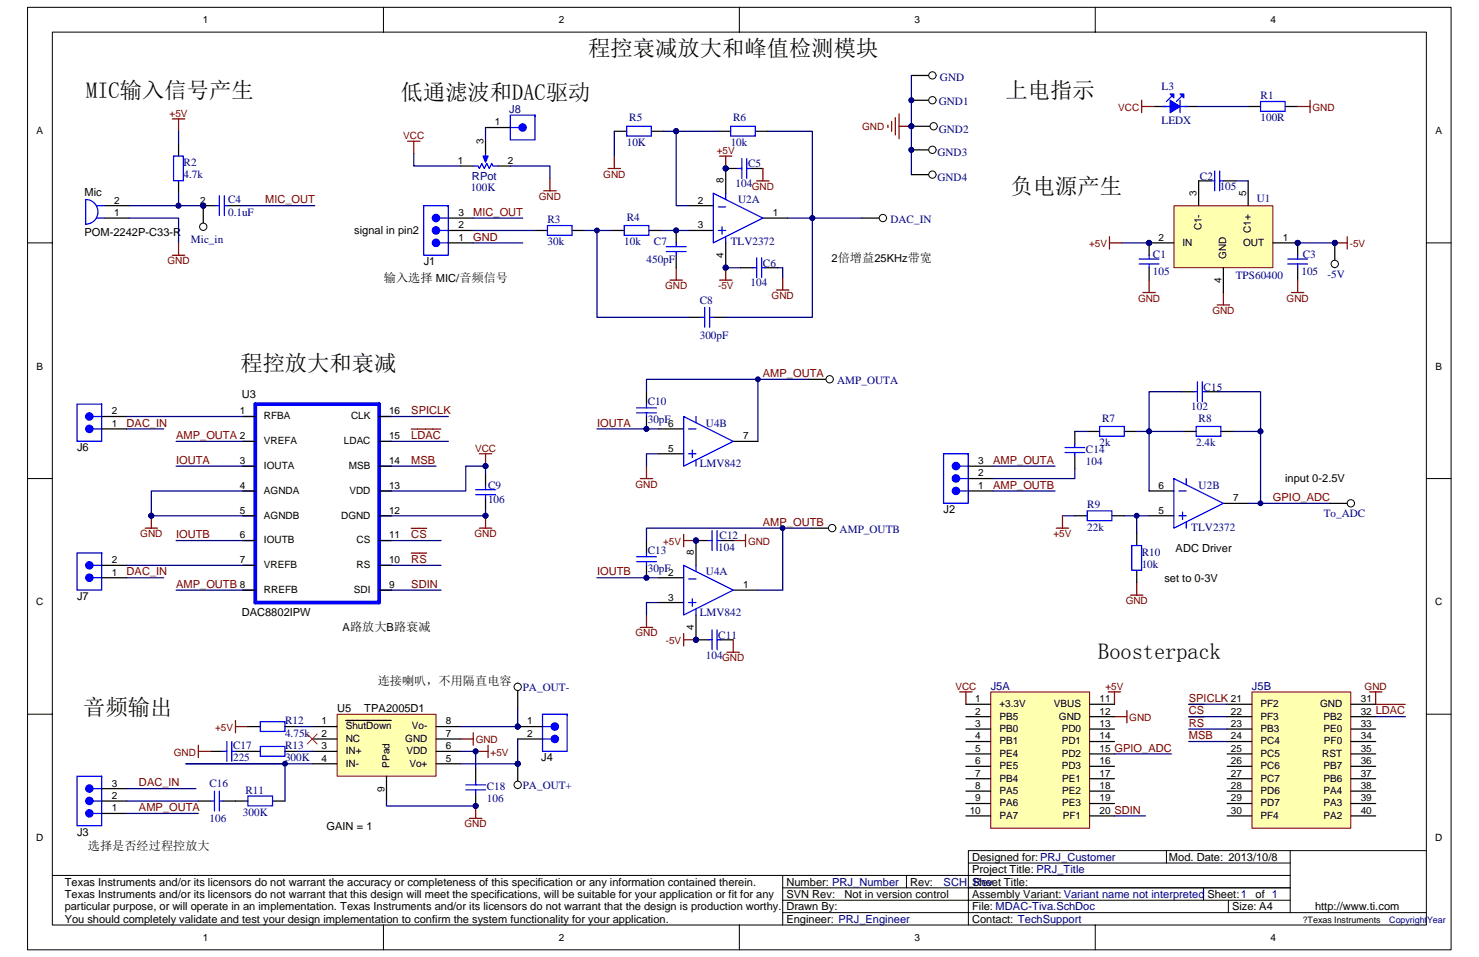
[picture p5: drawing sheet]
<svg xmlns="http://www.w3.org/2000/svg" width="432mm" height="279mm" viewBox="0 0 432 279" stroke-linecap="round" stroke-linejoin="round" font-family="sans-serif">
<path d="M8 2.1h415.7v275.2h-415.7z" fill="none" stroke="#000" stroke-width=".29"/>
<path d="M15.3 9.4h401.1v260.7h-401.1z" fill="#fff"/>
<g fill="none" stroke="#000" stroke-width=".29">
<path d="M15.3 9.4h401.1v260.7h-401.1zM112 2.1v7.3M215.9 2.1v7.3M319.8 2.1v7.3M8 70.9h7.3M416.5 70.9h7.2M8 139.7h7.3M416.5 139.7h7.2M8 208.5h7.3M416.5 208.5h7.2M15.3 255.6h361.4M228.5 259.2h148.2"/>
<path d="M228.5 255.6v14.5M264.6 255.6v3.6M282.7 252h94M340.6 248.3v3.7M351.4 259.2v3.6M376.7 248.3v18.1M416.5 248.3h-133.8v21.8M112 270.1v7.2M215.9 270.1v7.2M228.5 266.4h188M228.5 262.8h148.2M319.8 270.1v7.2"/>
<path d="M358.6 262.8v3.6"/>
</g>
<path d="M336.9 31.1h3.7M346 31.1h3.6M364.4 31.1h3.6M375.2 31.1h3.7M349.9 52.8h3.7M357.2 52.8h3.6M335.5 70.9v3.6M335.5 78.2v3.6M378.9 70.9v3.6M378.9 78.2v3.6" fill="none" stroke="#000" stroke-width=".36"/>
<g fill="none" stroke="#00f" stroke-width=".36">
<path d="M339.5 31.1h7.2M342 28.2l-1.4 1.4M344.5 29.3v3.6M344.9 28.2l-1.4 1.4M368 29.6h7.2v2.9h-7.2zM353.6 52.8h1M354.6 49.9v5.8M356.1 52.8h1.1M356.1 49.9v5.8M332.6 75.6h5.8M332.6 77.1h5.8M335.5 74.5v1.1"/>
<path d="M335.5 77.1v1.1M376 77.1h5.8M376 75.6h5.8M378.9 74.5v1.1M378.9 77.1v1.1"/>
</g>
<g fill="#00f" stroke="#00f" stroke-width=".36">
<path d="M341.6 29.3l2.9 1.8-2.9 1.8z"/>
<path d="M344.5 27.5h1.1v1.1z"/>
<path d="M341.6 27.5h1.1v1.1z"/>
</g>
<path d="M333.3 29.3v3.6M333.3 31.1h3.6M378.9 31.1h3.6M382.5 29.3v3.6M333.7 85.4h3.6M335.5 81.8v3.6M355.4 89h3.6M357.2 85.4v3.6M377.1 85.4h3.6M378.9 81.8v3.6" fill="none" stroke="#800000" stroke-width=".36"/>
<g fill="#000080" stroke="#000080" stroke-width=".29">
<circle cx="335.5" cy="70.9" r=".7"/>
<circle cx="378.8" cy="70.9" r=".7"/>
</g>
<path d="M327.5 70.9h8" fill="none" stroke="#000080" stroke-width=".36"/>
<path d="M342.8 60.1h28.8v18h-28.8z" fill="#ffffb0"/>
<path d="M342.7 60.1h28.9v18h-28.9z" fill="none" stroke="#800000" stroke-width=".29"/>
<path d="M349.9 52.8v7.2M364.4 52.8v7.2M335.5 70.9h7.2M357.2 78.2v7.2M371.6 70.9h7.3" fill="none" stroke="#000" stroke-width=".36"/>
<g fill="#000080" stroke="#000080" stroke-width=".29">
<circle cx="378.8" cy="70.9" r=".7"/>
<circle cx="335.5" cy="70.9" r=".7"/>
<circle cx="389.7" cy="70.9" r=".71"/>
</g>
<path d="M360.8 52.8h3.6M378.9 70.9h10.8" fill="none" stroke="#000080" stroke-width=".36"/>
<path d="M293.6 51h35.4v9h-35.4z" fill="#fff"/>
<path d="M293.6 51h35.4v9h-35.4z" fill="none" stroke="#fff" stroke-width=".29"/>
<path d="M290 23.2h33.2v7.9h-33.2z" fill="#fff"/>
<path d="M290 23.1h33.2v8h-33.2z" fill="none" stroke="#fff" stroke-width=".29"/>
<path d="M159.9 10.8h108.3v9.4h-108.3z" fill="#fff"/>
<path d="M159.9 10.8h108.3v9.4h-108.3z" fill="none" stroke="#fff" stroke-width=".29"/>
<path d="M389.7 70.9v7.3" fill="none" stroke="#000" stroke-width=".36"/>
<circle cx="389.7" cy="77.1" r="1.07" fill="#fff" stroke="#000" stroke-width=".29"/>
<g fill="#000080" stroke="#000080" stroke-width=".29">
<circle cx="389.7" cy="70.9" r=".71"/>
<circle cx="141.7" cy="150.6" r=".71"/>
<circle cx="141.7" cy="136.1" r=".71"/>
<circle cx="52.1" cy="60" r=".7"/>
<circle cx="59.3" cy="60" r=".71"/>
<circle cx="237.2" cy="63.7" r=".71"/>
</g>
<g fill="none" stroke="#800000" stroke-width=".36">
<path d="M50.3 34.7h3.6M52.1 34.7v3.6M50.3 74.5h3.6M52.1 70.9v3.6M197.4 78.2v3.6M323.9 69.1v3.6M323.9 70.9h3.6M389.7 70.9h3.6M393.3 69.1v3.6M195.6 81.8h3.6M140 132.5h3.6M141.8 132.5v3.6"/>
<path d="M120.1 154.2h4.5M140 154.2h3.6M141.8 150.6v3.6"/>
</g>
<path d="M52.1 38.3v3.7M224.2 38.3h13v25.4M349.6 31.1h14.8M52.1 56.4v3.6h-14.4M37.7 63.7h14.4v7.2M52.1 60h7.3M170.7 67.3h7.9M114.3 121.6h16.6M141.8 138.3v-2.2h-5.8v7.2h-21.7M114.3 157.8h14.5M141.8 149.1v1.5h-27.5M114.3 172.3h14.5" fill="none" stroke="#000080" stroke-width=".36"/>
<g fill="none" stroke="#00f" stroke-width=".36">
<path d="M25 58.3a3.6 3.6 0 0 1 3.6 3.5 3.6 3.6 0 0 1-3.6 3.6zM50.7 45.6h2.8v7.2h-2.8zM64.1 57.2v5.7M65.5 57.1v5.8M28.3 60h2.1M28.3 63.7h2.1M63 60h1.1M65.5 60h1.1M159.8 65.8h7.2v2.9h-7.2zM182.2 65.8h7.2v2.9h-7.2zM70.9 128.9h3.6M70.9 121.6h3.6"/>
<path d="M70.9 136.1h3.6M110.7 128.9h3.6M110.7 121.6h3.6M110.7 136.1h3.6M70.9 150.6h3.6M70.9 143.3h3.6M70.9 157.8h3.6M110.7 150.6h3.6M110.7 143.3h3.6M110.7 157.8h3.6M138.9 143h5.8M138.9 144.4h5.8"/>
<path d="M141.8 141.9v1.1M141.8 144.4v1.1M70.9 172.3h3.6M70.9 165.1h3.6M110.7 172.3h3.6M110.7 165.1h3.6"/>
</g>
<path d="M74.5 118h36.2v57.9h-36.2z" fill="none" stroke="#00f" stroke-width="1.1"/>
<g fill="none" stroke="#000" stroke-width=".36">
<path d="M52.1 42v3.6M52.1 52.8v3.6M30.4 63.7h7.3M30.4 60h7.3M59.4 60h3.6M66.6 60h3.6M156.2 67.3h3.6M167.1 67.3h3.6M178.6 67.3h3.6M189.5 67.3h3.6M70.9 121.6h3.6M70.9 128.9h3.6"/>
<path d="M70.9 136.1h3.6M110.7 121.6h3.6M110.7 128.9h3.6M110.7 136.1h3.6M141.8 138.3v3.6M70.9 143.3h3.6M70.9 150.6h3.6M70.9 157.8h3.6M110.7 143.3h3.6M110.7 150.6h3.6M110.7 157.8h3.6M141.8 145.5v3.6"/>
<path d="M70.9 165.1h3.6M70.9 172.3h3.6M110.7 165.1h3.6M110.7 172.3h3.6"/>
</g>
<path d="M123.7 60v14.5h7.2v-14.5z" fill-rule="evenodd" fill="#fff" stroke="#00f" stroke-width=".36"/>
<path d="M128.4 67.3h2.5M128.4 70.9h2.5M128.4 63.7h2.5M65.1 219.4h1.1M66.2 216.5v5.8M67.7 219.4h1M67.7 216.5v5.8M61.5 233.9h1.1M62.6 231v5.8M64.1 233.9h1M64.1 231v5.8" fill="none" stroke="#00f" stroke-width=".36"/>
<g fill="#00f" stroke="#00f" stroke-width=".36">
<circle cx="127.3" cy="67.3" r="1.07"/>
<circle cx="127.3" cy="70.9" r="1.07"/>
<circle cx="127.3" cy="63.7" r="1.07"/>
</g>
<path d="M130.9 70.9h7.3M130.9 67.3h7.3M130.9 63.7h7.3M61.5 219.4h3.6M68.7 219.4h3.7M57.9 233.9h3.6M65.1 233.9h3.6" fill="none" stroke="#000" stroke-width=".36"/>
<path d="M138.2 67.3h18M138.2 70.9h14.4M114.3 128.9h16.6M114.3 136.1h13M51.4 157.8h19.5M70.9 143.3h-26.7v7.3h26.7M114.3 165.1h14.5" fill="none" stroke="#000080" stroke-width=".36"/>
<path d="M177.5 49.2h3.7M179.3 45.6v3.6M120.1 125.3h8.6M42.4 154.2h3.6M44.2 150.6v3.6M120.1 161.5h4.5M57.9 219.4h3.6M57.9 217.6v3.6" fill="none" stroke="#800000" stroke-width=".36"/>
<circle cx="44.2" cy="150.6" r=".71" fill="#000080" stroke="#000080" stroke-width=".29"/>
<path d="M22.5 226.6v14.5h7.2v-14.5z" fill-rule="evenodd" fill="#fff" stroke="#00f" stroke-width=".36"/>
<path d="M27.2 233.9h2.5M27.2 237.5h2.5M27.2 230.3h2.5M72.4 232.4h7.2v2.9h-7.2zM136 229.2h5.8M136 230.6h5.8M138.9 228.1v1.1M138.9 230.6v1.1" fill="none" stroke="#00f" stroke-width=".36"/>
<g fill="#00f" stroke="#00f" stroke-width=".36">
<circle cx="26.1" cy="233.8" r="1.07"/>
<circle cx="26.1" cy="237.5" r="1.07"/>
<circle cx="26.1" cy="230.2" r="1.07"/>
</g>
<path d="M29.7 237.5h7.3M29.7 233.9h7.3M29.7 230.3h7.3M68.7 233.9h3.7M79.6 233.9h3.6M138.9 224.5v3.6M138.9 231.7v3.6" fill="none" stroke="#000" stroke-width=".36"/>
<path d="M37 233.9h20.9M37 237.5h20.9M37 230.3h20.2" fill="none" stroke="#000080" stroke-width=".36"/>
<path d="M134.5 215.8h3.7M138.2 214v3.6M138.9 219.4h3.6M142.5 217.6v3.6M137.1 238.9h3.6M138.9 235.3v3.6" fill="none" stroke="#800000" stroke-width=".36"/>
<g fill="#000080" stroke="#000080" stroke-width=".29">
<circle cx="138.8" cy="219.4" r=".7"/>
<circle cx="138.8" cy="235.3" r=".7"/>
</g>
<path d="M158.4 208.5v10.9h7.2v-10.9z" fill-rule="evenodd" fill="#fff" stroke="#00f" stroke-width=".36"/>
<path d="M158.4 215.8h2.5M158.4 212.1h2.5" fill="none" stroke="#00f" stroke-width=".36"/>
<g fill="#00f" stroke="#00f" stroke-width=".36">
<circle cx="162" cy="215.7" r="1.07"/>
<circle cx="162" cy="212.1" r="1.07"/>
</g>
<path d="M151.2 212.1h7.2M151.2 215.8h7.2" fill="none" stroke="#000" stroke-width=".36"/>
<circle cx="151.1" cy="212.1" r=".71" fill="#000080" stroke="#000080" stroke-width=".29"/>
<path d="M98.4 208.6h28.9v18h-28.9z" fill="#ffffb0"/>
<path d="M98.4 208.5h28.9v18.1h-28.9z" fill="none" stroke="#800000" stroke-width=".29"/>
<g fill="none" stroke="#000" stroke-width=".36">
<path d="M72.4 212.1h3.6M72.4 219.4h3.6M83.2 212.1h3.6M83.2 219.4h3.6M91.2 212.1h7.2M91.2 215.8h7.2M91.2 219.4h7.2M100.9 210.3h13.3M127.3 212.1h7.2M127.3 215.8h7.2M127.3 219.4h7.2M91.2 223h7.2"/>
<path d="M112.8 226.6v7.3M127.3 223h7.2"/>
</g>
<path d="M76 217.9h7.2v2.9h-7.2zM76 210.7h7.2v2.9h-7.2z" fill="none" stroke="#00f" stroke-width=".36"/>
<path d="M86.8 219.4h4.4M86.8 212.1h4.4M134.5 219.4h4.4v5.1M134.5 212.1h16.7M54.3 223h36.9M112.8 233.9v1.4h26.1" fill="none" stroke="#000080" stroke-width=".36"/>
<g fill="#000080" stroke="#000080" stroke-width=".29">
<circle cx="138.8" cy="235.3" r=".7"/>
<circle cx="138.8" cy="219.4" r=".7"/>
<circle cx="151.1" cy="212.1" r=".71"/>
</g>
<path d="M68.7 212.1h3.7M68.7 210.3v3.7" fill="none" stroke="#800000" stroke-width=".36"/>
<path d="M22.5 203.1h29.6v9h-29.6z" fill="#fff"/>
<path d="M22.5 203.1h29.6v9h-29.6z" fill="none" stroke="#fff" stroke-width=".29"/>
<path d="M89.7 214.3l2.9 2.9M92.6 214.3l-2.9 2.9" fill="none" stroke="#f00" stroke-width=".29"/>
<path d="M70.2 60h21.7M138.2 63.7h14.4M230 63.7h21.6M51.4 136.1h19.5M51.4 128.9h19.5" fill="none" stroke="#000080" stroke-width=".36"/>
<path d="M22.5 23.2h54.2v7.9h-54.2z" fill="#fff"/>
<path d="M22.5 23.1h54.2v8h-54.2z" fill="none" stroke="#fff" stroke-width=".29"/>
<path d="M116.1 23.5h57.1v7.9h-57.1z" fill="#fff"/>
<path d="M116.1 23.5h57.1v7.9h-57.1z" fill="none" stroke="#fff" stroke-width=".29"/>
<path d="M65.9 102.8h54.2v7.9h-54.2z" fill="#fff"/>
<path d="M65.9 102.8h54.2v7.9h-54.2z" fill="none" stroke="#fff" stroke-width=".29"/>
<g fill="none" stroke="#000" stroke-width=".36">
<path d="M211.9 49.2h3.6M219.1 49.2h3.6M216.2 78.2h3.6M223.4 78.2h3.7M188.7 114.4v3.6M344.9 114.4h3.6M352.1 114.4h3.6M188.7 121.6v3.6M317.4 126h3.6M328.3 126h3.6M345.6 126h3.6M356.4 126h3.7"/>
<path d="M188.7 157.8v3.6M313.8 150.6h3.6M324.7 150.6h3.6M331.9 155.6v3.7M335.5 150.6h7.2M335.5 143.3h7.2M357.2 147h7.2M188.7 165.1v3.6M331.9 166.5v3.6"/>
</g>
<g fill="#000080" stroke="#000080" stroke-width=".29">
<circle cx="188.7" cy="125.2" r=".71"/>
<circle cx="221.3" cy="110.7" r=".7"/>
<circle cx="188.7" cy="168.7" r=".71"/>
<circle cx="228.5" cy="154.2" r=".71"/>
<circle cx="368" cy="125.9" r=".71"/>
<circle cx="368" cy="146.9" r=".7"/>
<circle cx="335.5" cy="125.9" r=".7"/>
<circle cx="211.9" cy="49.2" r=".7"/>
<circle cx="211.9" cy="78.1" r=".71"/>
</g>
<g fill="none" stroke="#00f" stroke-width=".36">
<path d="M215.5 49.2h1.1M216.6 46.3v5.8M218 49.2h1.1M218 46.3v5.8M219.8 78.2h1.1M220.9 75.3v5.7M222.4 78.2h1M222.4 75.3v5.7M185.9 119.1h5.7M188.7 118v1.1M348.5 114.4h1.1M349.6 111.5v5.8"/>
<path d="M351 114.4h1.1M351 111.5v5.8M185.9 120.5h5.7M188.7 120.5v1.1M321 124.5h7.2v2.9h-7.2zM342.7 139.7l14.5 7.3-14.5 7.2zM346.3 139.7v1.8M349.2 124.5h7.2v2.9h-7.2zM317.4 149.1h7.2v2.9h-7.2zM330.4 159.3h2.9v7.2h-2.9zM344.2 150.6h2.1M344.2 143.3h2.1"/>
<path d="M345.2 149.5v2.2M346.3 152.4v1.8M185.9 162.5h5.7M185.9 164h5.7M188.7 161.4v1.1M188.7 164v1.1"/>
</g>
<g fill="none" stroke="#000080" stroke-width=".36">
<path d="M211.9 78.2h4.3M221.3 110.7v18.2M236.1 110.7h-47.4v3.7M344.9 114.4h-9.4v11.6M355.7 114.4h12.3v11.6M174.3 125.2h18.1M192.4 132.5h-3.7v3.6M313.8 126h3.6M331.9 126h13.7M335.5 126v17.3M360.1 126h7.9v21M228.5 154.2v18.1"/>
<path d="M236.8 154.2h-48.1v3.6M310.2 150.6h3.6M364.4 147h23.9M174.3 168.7h18.1M192.4 175.9h-3.7v3.7"/>
</g>
<path d="M220.9 52.8h3.6M222.7 49.2v3.6M226.7 84.7h3.6M228.5 81v3.7M186.9 139.7h3.7M188.7 136.1v3.6M188.7 179.6v3.6M330.1 173.8h3.6M331.9 170.1v3.7M186.9 183.2h3.7" fill="none" stroke="#800000" stroke-width=".36"/>
<path d="M275.5 132.5v14.4h7.2v-14.4z" fill-rule="evenodd" fill="#fff" stroke="#00f" stroke-width=".36"/>
<g fill="none" stroke="#00f" stroke-width=".36">
<path d="M183 36.9h7.2v2.8h-7.2zM213.3 36.9h7.2v2.8h-7.2zM208.3 56.4l14.4 7.3-14.4 7.2zM211.9 56.4v1.9M194.5 72h5.8M194.5 73.4h5.8M197.4 70.9v1.1M197.4 73.4v1.1M209.7 67.3h2.2M209.7 60.4h2.2M210.8 66.2v2.2M211.9 69.1v1.8"/>
<path d="M204.7 92.6h1M205.7 89.7v5.8M207.2 92.6h1.1M207.2 89.7v5.8M280.2 139.7h2.5M280.2 136.1h2.5M310.9 130.7h5.8M310.9 132.1h5.8M313.8 129.6v1.1M313.8 132.1v1.1M280.2 143.3h2.5"/>
</g>
<g fill="#00f" stroke="#00f" stroke-width=".36">
<circle cx="279.1" cy="139.7" r="1.07"/>
<circle cx="279.1" cy="143.3" r="1.07"/>
<circle cx="279.1" cy="136.1" r="1.07"/>
</g>
<g fill="none" stroke="#000" stroke-width=".36">
<path d="M179.3 38.3h3.7M190.2 38.3h3.6M209.7 38.3h3.6M220.6 38.3h3.6M211.9 49.2v7.2M197.4 67.3v3.6M197.4 74.5v3.7M201 67.3h7.3M201 60h7.3M211.9 70.9v7.3M222.7 63.7h7.3M201 92.6h3.7"/>
<path d="M208.3 92.6h3.6M282.7 139.7h7.2M282.7 136.1h7.2M313.8 126v3.6M313.8 133.2v3.6M282.7 143.3h7.2"/>
</g>
<path d="M308.4 154.2h3.6M310.2 150.6v3.6" fill="none" stroke="#800000" stroke-width=".36"/>
<g fill="none" stroke="#000080" stroke-width=".36">
<path d="M179.3 38.3v7.3M193.8 38.3h15.9M197.4 38.3v21.7h3.6M174.3 67.3v25.3h26.7M193.1 67.3h7.9M227.1 78.2h1.4v2.8M237.2 63.7v28.9h-25.3M289.9 136.1h18.1M313.8 136.8v2.9h-23.9M289.9 143.3h18.1M328.3 150.6h7.2M331.9 150.6v5"/>
<path d="M51.4 172.3h19.5"/>
</g>
<g fill="#000080" stroke="#000080" stroke-width=".29">
<circle cx="331.9" cy="150.6" r=".71"/>
<circle cx="211.9" cy="49.2" r=".7"/>
<circle cx="211.9" cy="78.1" r=".71"/>
<circle cx="197.4" cy="67.3" r=".7"/>
<circle cx="197.4" cy="38.3" r=".7"/>
<circle cx="174.3" cy="67.3" r=".71"/>
<circle cx="237.2" cy="63.7" r=".71"/>
</g>
<path d="M22.5 161.4v10.9h7.2v-10.9z" fill-rule="evenodd" fill="#fff" stroke="#00f" stroke-width=".36"/>
<path d="M27.2 165.1h2.5M27.2 168.7h2.5" fill="none" stroke="#00f" stroke-width=".36"/>
<g fill="#00f" stroke="#00f" stroke-width=".36">
<circle cx="26.1" cy="165" r="1.07"/>
<circle cx="26.1" cy="168.7" r="1.07"/>
</g>
<path d="M29.7 168.7h7.3M29.7 165.1h7.3" fill="none" stroke="#000" stroke-width=".36"/>
<path d="M37 168.7h10.8M37 165.1h33.9" fill="none" stroke="#000080" stroke-width=".36"/>
<path d="M22.5 118v10.8h7.2v-10.8z" fill-rule="evenodd" fill="#fff" stroke="#00f" stroke-width=".36"/>
<path d="M27.2 121.6h2.5M27.2 125.2h2.5" fill="none" stroke="#00f" stroke-width=".36"/>
<g fill="#00f" stroke="#00f" stroke-width=".36">
<circle cx="26.1" cy="121.6" r="1.07"/>
<circle cx="26.1" cy="125.2" r="1.07"/>
</g>
<path d="M29.7 125.2h7.3M29.7 121.6h7.3" fill="none" stroke="#000" stroke-width=".36"/>
<path d="M37 125.2h10.8M37 121.6h33.9M54.3 223h28.9v10.9" fill="none" stroke="#000080" stroke-width=".36"/>
<circle cx="83.2" cy="223" r=".71" fill="#000080" stroke="#000080" stroke-width=".29"/>
<path d="M314.6 186.8h48v9.8h-48z" fill="#fff"/>
<path d="M314.5 186.8h48.1v9.8h-48.1z" fill="none" stroke="#fff" stroke-width=".29"/>
<g fill="none" stroke="#800000" stroke-width=".36">
<path d="M210.1 45.6h3.6M211.9 45.6v3.6M211.9 78.2v3.6M210.1 81.8h3.6M199.6 156v3.6M199.6 157.8h3.6M214.1 157.8h3.6M217.7 156v3.6M199.6 185v3.6M199.6 186.8h3.6M212.2 190.4h3.7M214.1 186.8v3.6"/>
<path d="M280.2 202h3.6M282 202v3.6M323.6 202h3.6M325.4 209.2h3.6M325.4 202v3.6M329 207.4v3.7M347 209.3h4.5M347 205.7h4.5M399.8 202h3.6M401.6 205.7h8.6M401.6 202v3.6"/>
</g>
<path d="M192.4 132.5h7.2M192.4 125.2h7.2M214.1 128.9h7.2M206.8 157.8h-3.6v7.3M210.4 157.8h3.7M388.3 147h7.2M192.4 175.9h7.2M192.4 168.7h7.2M203.2 179.6v7.2h3.6M214.1 172.3h7.2M210.4 186.8h3.7" fill="none" stroke="#000" stroke-width=".36"/>
<g fill="none" stroke="#00f" stroke-width=".36">
<path d="M199.6 121.6l14.5 7.3-14.5 7.2zM201 132.5h2.2M201 125.2h2.2M202.1 131.4v2.2M203.2 121.6v1.8M203.2 134.3v1.8M206.8 157.8h1.1M207.9 154.9v5.8M209.4 157.8h1M209.4 154.9v5.8M199.6 165.1l14.5 7.2-14.5 7.3zM201 175.9h2.2"/>
<path d="M201 169h2.2M202.1 174.8v2.2M203.2 165.1v1.8M203.2 177.7v1.9M206.8 186.8h1.1M207.9 183.9v5.8M209.4 186.8h1M209.4 183.9v5.8"/>
</g>
<g fill="#000080" stroke="#000080" stroke-width=".29">
<circle cx="203.2" cy="157.8" r=".71"/>
<circle cx="203.2" cy="186.8" r=".71"/>
<circle cx="211.9" cy="49.2" r=".7"/>
<circle cx="211.9" cy="78.1" r=".71"/>
</g>
<path d="M221.3 172.3h7.2" fill="none" stroke="#000080" stroke-width=".36"/>
<circle cx="394.4" cy="146.9" r="1.07" fill="#fff" stroke="#000" stroke-width=".29"/>
<path d="M266.1 22h7.2" fill="none" stroke="#000" stroke-width=".36"/>
<circle cx="272.2" cy="22" r="1.06" fill="#fff" stroke="#000" stroke-width=".29"/>
<path d="M266.1 29.3h7.2" fill="none" stroke="#000" stroke-width=".36"/>
<circle cx="272.2" cy="29.3" r="1.07" fill="#fff" stroke="#000" stroke-width=".29"/>
<circle cx="266.1" cy="29.3" r=".71" fill="#000080" stroke="#000080" stroke-width=".29"/>
<path d="M266.4 36.9h7.3" fill="none" stroke="#000" stroke-width=".36"/>
<circle cx="272.6" cy="36.9" r="1.06" fill="#fff" stroke="#000" stroke-width=".29"/>
<path d="M259.2 36.5v.7M260.3 35.4v2.9M261.4 34.4v5M262.5 33.3v7.2M262.5 36.9h3.6M119 41.2h3.6M120.8 41.2v3.7M158.7 55.7h3.7M160.5 52.1v3.6" fill="none" stroke="#800000" stroke-width=".36"/>
<circle cx="266.1" cy="36.9" r=".71" fill="#000080" stroke="#000080" stroke-width=".29"/>
<path d="M266.1 22v14.9M120.8 44.9v3.6h13.7M149 48.5h11.5v3.6" fill="none" stroke="#000080" stroke-width=".36"/>
<path d="M289.3 202h28.8v39.8h-28.8z" fill="#ffffb0"/>
<path d="M289.2 202h28.9v39.8h-28.9z" fill="none" stroke="#800000" stroke-width=".29"/>
<g fill="none" stroke="#000" stroke-width=".36">
<path d="M282 205.6h7.2M282 209.2h7.2M282 212.9h7.2M282 216.5h7.2M318.1 205.6h7.3M318.1 209.2h7.3M318.1 212.9h7.3M318.1 216.5h7.3M282 220.1h7.2M282 223.7h7.2M282 227.4h7.2M282 231h7.2"/>
<path d="M282 234.6h7.2M282 238.2h7.2M318.1 220.1h7.3M318.1 223.7h7.3M318.1 227.4h7.3M318.1 231h7.3M318.1 234.6h7.3M318.1 238.2h7.3"/>
</g>
<path d="M365.5 202h28.9v39.8h-28.9z" fill="#ffffb0"/>
<path d="M365.5 202h28.9v39.8h-28.9z" fill="none" stroke="#800000" stroke-width=".29"/>
<g fill="none" stroke="#000" stroke-width=".36">
<path d="M358.3 205.6h7.2M358.3 209.2h7.2M358.3 212.9h7.2M358.3 216.5h7.2M394.4 205.6h7.2M394.4 209.2h7.2M394.4 212.9h7.2M394.4 216.5h7.2M358.3 220.1h7.2M358.3 223.7h7.2M358.3 227.4h7.2M358.3 231h7.2"/>
<path d="M358.3 234.6h7.2M358.3 238.2h7.2M394.4 220.1h7.2M394.4 223.7h7.2M394.4 227.4h7.2M394.4 231h7.2M394.4 234.6h7.2M394.4 238.2h7.2"/>
</g>
<path d="M347 205.6h11.3M347 209.2h11.3M347 212.9h11.3M347 216.5h11.3M401.6 209.2h8.7M325.4 220.1h16.6M325.4 238.2h9" fill="none" stroke="#000080" stroke-width=".36"/>
<path d="M149 33.6v7.2h7.2v-7.2z" fill-rule="evenodd" fill="#fff" stroke="#00f" stroke-width=".36"/>
<path d="M149 37.2h2.5M138.2 48.5h1.4l.4 .7 .7-1.5 .7 1.5 .7-1.5 .8 1.5 .7-1.5 .3 .8h1.5M141.8 44.9v1.8" fill="none" stroke="#00f" stroke-width=".36"/>
<g fill="#00f" stroke="#00f" stroke-width=".36">
<path d="M141 45.6h1.5l-.7 1.8z"/>
<circle cx="152.6" cy="37.2" r="1.07"/>
</g>
<path d="M141.8 37.2h7.2M134.5 48.5h3.7M141.8 41.2v3.7M145.4 48.5h3.6M266.1 43.8h7.2" fill="none" stroke="#000" stroke-width=".36"/>
<path d="M141.8 37.2v4" fill="none" stroke="#000080" stroke-width=".36"/>
<circle cx="272.2" cy="43.7" r="1.07" fill="#fff" stroke="#000" stroke-width=".29"/>
<circle cx="266.1" cy="43.7" r=".71" fill="#000080" stroke="#000080" stroke-width=".29"/>
<path d="M266.1 51h7.2" fill="none" stroke="#000" stroke-width=".36"/>
<circle cx="272.2" cy="51" r="1.07" fill="#fff" stroke="#000" stroke-width=".29"/>
<path d="M266.1 36.9v14.1" fill="none" stroke="#000080" stroke-width=".36"/>
<circle cx="266.1" cy="36.9" r=".71" fill="#000080" stroke="#000080" stroke-width=".29"/>
<path d="M151.2 199.5v7.2" fill="none" stroke="#000" stroke-width=".36"/>
<circle cx="151.1" cy="200.5" r="1.07" fill="#fff" stroke="#000" stroke-width=".29"/>
<path d="M151.2 223v7.3" fill="none" stroke="#000" stroke-width=".36"/>
<circle cx="151.1" cy="229.1" r="1.07" fill="#fff" stroke="#000" stroke-width=".29"/>
<circle cx="151.1" cy="223" r=".71" fill="#000080" stroke="#000080" stroke-width=".29"/>
<path d="M236.1 110.7h7.2" fill="none" stroke="#000" stroke-width=".36"/>
<circle cx="242.2" cy="110.7" r="1.07" fill="#fff" stroke="#000" stroke-width=".29"/>
<path d="M236.8 154.2h7.3" fill="none" stroke="#000" stroke-width=".36"/>
<circle cx="242.9" cy="154.2" r="1.07" fill="#fff" stroke="#000" stroke-width=".29"/>
<path d="M251.6 63.7h7.3" fill="none" stroke="#000" stroke-width=".36"/>
<circle cx="257.8" cy="63.7" r="1.07" fill="#fff" stroke="#000" stroke-width=".29"/>
<path d="M59.4 60v7.3" fill="none" stroke="#000" stroke-width=".36"/>
<circle cx="59.3" cy="66.2" r="1.07" fill="#fff" stroke="#000" stroke-width=".29"/>
<g fill="#000080" stroke="#000080" stroke-width=".29">
<circle cx="59.3" cy="60" r=".71"/>
<circle cx="151.1" cy="223" r=".71"/>
<circle cx="151.1" cy="212.1" r=".71"/>
</g>
<path d="M151.2 215.8v7.2h-16.7M151.2 206.7v5.4" fill="none" stroke="#000080" stroke-width=".36"/>
<g font-size="6.5">
<text x="171.7" y="16.4">程控衰减放大和峰值检测模块</text>
<text x="25.2" y="28.7">MIC输入信号产生</text>
<text x="117" y="29.1">低通滤波和DAC驱动</text>
<text x="293.6" y="28.7">上电指示</text>
<text x="295" y="56.6">负电源产生</text>
<text x="70.2" y="108.4">程控放大和衰减</text>
<text x="320.7" y="192.4">Boosterpack</text>
<text x="24.3" y="208.7">音频输出</text>
</g>
<g font-size="3.6">
<text x="112.1" y="82.2">输入选择 MIC/音频信号</text>
<text x="110.3" y="199.9">连接喇叭，不用隔直电容</text>
<text x="25.7" y="248">选择是否经过程控放大</text>
</g>
<g font-size="3.3" fill="#000080">
<text x="274.4" y="23.5">GND</text>
<text x="339.1" y="26.4">L3</text>
<text x="368" y="28.9">R1</text>
<text x="183.7" y="35.5">R5</text>
<text x="214.1" y="35.5">R6</text>
<text x="274.1" y="30.8">GND1</text>
<text x="368" y="35.5">100R</text>
<text x="274.1" y="38.7">GND2</text>
<text x="339.1" y="36.2">LEDX</text>
<text x="183" y="42.7">10K</text>
<text x="213.3" y="42.7">10k</text>
<text x="273.7" y="45.6">GND3</text>
<text x="53.6" y="48.5">R2</text>
<text x="53.6" y="52.1">4.7k</text>
<text x="218.4" y="48.9">C5</text>
<text x="273.7" y="52.8">GND4</text>
<text x="350.3" y="52.5">C2</text>
<text x="66.6" y="59.4">C4</text>
<text x="137.4" y="55.7">100K</text>
<text x="214.8" y="54.7">104</text>
<text x="215.5" y="59.4">U2A</text>
<text x="356.1" y="55.4">105</text>
<text x="366.9" y="59">U1</text>
<text x="66.6" y="63">0.1uF</text>
<text x="159.9" y="65.2">R3</text>
<text x="183" y="64.4">R4</text>
<text x="260" y="65.2">DAC_IN</text>
<text x="55.8" y="71">Mic_in</text>
<text x="159.9" y="71.7">30k</text>
<text x="182.2" y="71.7">10k</text>
<text x="190.9" y="71.7">C7</text>
<text x="213.3" y="71.7">TLV2372</text>
<text x="188.8" y="76.7">450pF</text>
<text x="222.7" y="77.8">C6</text>
<text x="336.6" y="75.3">C1</text>
<text x="380.3" y="75.3">C3</text>
<text x="219.1" y="83.6">104</text>
<text x="336.6" y="80.3">105</text>
<text x="360.8" y="81.4">TPS60400</text>
<text x="380" y="80.3">105</text>
<text x="387.5" y="81.1">-5V</text>
<text x="204.3" y="88.7">C8</text>
<text x="204.3" y="98.8">300pF</text>
<text x="244.4" y="112.2">AMP_OUTA</text>
<text x="189.1" y="118.4">C10</text>
<text x="347.8" y="119.8">102</text>
<text x="351.4" y="114">C15</text>
<text x="189.1" y="123.4">30pF</text>
<text x="206.1" y="124.5">U4B</text>
<text x="321.8" y="123.1">R7</text>
<text x="349.9" y="123.1">R8</text>
<text x="321" y="130.3">2k</text>
<text x="349.2" y="130.3">2.4k</text>
<text x="204.3" y="136.5">LMV842</text>
<text x="317.1" y="132.1">C14</text>
<text x="317.1" y="135.8">104</text>
<text x="142.5" y="142.6">C9</text>
<text x="349.9" y="142.6">U2B</text>
<text x="142.5" y="147">106</text>
<text x="317.4" y="148.4">R9</text>
<text x="245.1" y="155.7">AMP_OUTB</text>
<text x="317.4" y="155">22k</text>
<text x="347.8" y="155">TLV2372</text>
<text x="386.5" y="151">To_ADC</text>
<text x="189.1" y="161.8">C13</text>
<text x="209.7" y="160.7">104</text>
<text x="210.1" y="157.5">C12</text>
<text x="189.1" y="166.9">30pF</text>
<text x="206.1" y="168">U4A</text>
<text x="333.3" y="162.2">R10</text>
<text x="333.3" y="165.8">10k</text>
<text x="204.3" y="179.9">LMV842</text>
<text x="209.7" y="186.5">C11</text>
<text x="206.1" y="192.3">104</text>
<text x="152.6" y="201.7">PA_OUT-</text>
<text x="83.2" y="211.4">R12</text>
<text x="83.2" y="215.1">4.75k</text>
<text x="68.1" y="218.7">C17</text>
<text x="83.2" y="218.7">R13</text>
<text x="68.1" y="222.3">225</text>
<text x="83.2" y="222.3">300K</text>
<text x="61.2" y="229.9">C16</text>
<text x="71.6" y="231.7">R11</text>
<text x="142.1" y="230.6">C18</text>
<text x="152.6" y="230.3">PA_OUT+</text>
<text x="70.9" y="238.2">300K</text>
<text x="142.1" y="234.3">106</text>
<text x="61.2" y="240.1">106</text>
</g>
<g font-size="3.2" fill="#000080">
<text x="148.6" y="32.9">J8</text>
<text x="137.8" y="52.5">RPot</text>
<text x="289.2" y="201.3">J5A</text>
<text x="365.5" y="201.3">J5B</text>
<text x="275.5" y="258.5">SCH_Rev</text>
</g>
<g font-size="3.2">
<text x="24.7" y="57.2">Mic</text>
<text x="24.7" y="68.8">POM-2242P-C33-R</text>
<text x="103.4" y="68.4">signal in pin2</text>
<text x="123.7" y="77.5">J1</text>
<text x="242.8" y="76.4">2倍增益25KHz带宽</text>
<text x="70.6" y="116.2">U3</text>
<text x="22.5" y="131.8">J6</text>
<text x="375.2" y="140.8">input 0-2.5V</text>
<text x="275.5" y="149.9">J2</text>
<text x="343.2" y="161.1">ADC Driver</text>
<text x="340" y="169.8">set to 0-3V</text>
<text x="22.5" y="175.3">J7</text>
<text x="70.6" y="180">DAC8802IPW</text>
<text x="100" y="184.3">A路放大B路衰减</text>
<text x="98.4" y="207.8">U5</text>
<text x="106.3" y="207.8">TPA2005D1</text>
<text x="158" y="222.3">J4</text>
<text x="22.5" y="244.1">J3</text>
<text x="95.3" y="242.2">GAIN = 1</text>
<text x="283.8" y="251.3">Designed for: PRJ_Customer</text>
<text x="341.3" y="251.3">Mod. Date: 2013/10/8</text>
<text x="283.8" y="254.9">Project Title: PRJ_Title</text>
<text x="18.9" y="258.5">Texas Instruments and/or its licensors do not warrant the accuracy or completeness of this specification or any information contained therein.</text>
<text x="18.9" y="262.1">Texas Instruments and/or its licensors do not warrant that this design will meet the specifications, will be suitable for your application or fit for any</text>
<text x="229.6" y="262.1">SVN Rev:</text>
<text x="229.6" y="258.5">Number: PRJ_Number</text>
<text x="246.6" y="262.1">Not in version control</text>
<text x="265.7" y="258.5">Rev:</text>
<text x="283.8" y="258.5">Sheet Title:</text>
<text x="283.8" y="262.1">Assembly Variant: Variant name not interpreted</text>
<text x="352.5" y="262.1">Sheet:1</text>
<text x="366.6" y="262.1">of 1</text>
<text x="18.9" y="265.8">particular purpose, or will operate in an implementation. Texas Instruments and/or its licensors do not warrant that the design is production worthy.</text>
<text x="18.9" y="269.4">You should completely validate and test your design implementation to confirm the system functionality for your application.</text>
<text x="229.6" y="265.8">Drawn By:</text>
<text x="229.6" y="269.4">Engineer: PRJ_Engineer</text>
<text x="283.8" y="265.8">File: MDAC-Tiva.SchDoc</text>
<text x="283.8" y="269.4">Contact: TechSupport</text>
<text x="359.7" y="265.8">Size: A4</text>
<text x="383.9" y="265.8">http://www.ti.com</text>
</g>
<g font-size="3.2" fill="#800000">
<text x="77.4" y="59.4">MIC_OUT</text>
<text x="138.2" y="63">MIC_OUT</text>
<text x="138.2" y="70.2">GND</text>
<text x="222.7" y="110.1">AMP_OUTA</text>
<text x="37" y="124.5">DAC_IN</text>
<text x="120.1" y="120.9">SPICLK</text>
<text x="174.3" y="124.5">IOUTA</text>
<text x="51.4" y="128.2">AMP_OUTA 2</text>
<text x="120.1" y="128.2">LDAC</text>
<text x="51.4" y="135.4">IOUTA</text>
<text x="120.1" y="135.4">MSB</text>
<text x="290" y="135.4">AMP_OUTA</text>
<text x="290" y="142.7">AMP_OUTB</text>
<text x="371.6" y="146.3">GPIO_ADC</text>
<text x="222.7" y="153.5">AMP_OUTB</text>
<text x="51.4" y="157.1">IOUTB</text>
<text x="120.1" y="157.1">CS</text>
<text x="37" y="168">DAC_IN</text>
<text x="120.1" y="164.4">RS</text>
<text x="174.3" y="168">IOUTB</text>
<text x="51.4" y="171.6">AMP_OUTB 8</text>
<text x="120.1" y="171.6">SDIN</text>
<text x="347.1" y="204.9">SPICLK 21</text>
<text x="347.1" y="208.6">CS</text>
<text x="347.1" y="212.2">RS</text>
<text x="347.1" y="215.8">MSB</text>
<text x="40.6" y="229.6">DAC_IN</text>
<text x="40.6" y="236.8">AMP_OUTA</text>
</g>
<g font-size="2.9">
<text x="59.2" y="6.8">1</text>
<text x="163.1" y="6.8">2</text>
<text x="267" y="6.8">3</text>
<text x="370.9" y="6.8">4</text>
<text x="10.7" y="39.2">A</text>
<text x="141.2" y="42" transform="rotate(-90 141.2 42)">3</text>
<text x="144.5" y="36.6">1</text>
<text x="419.1" y="39.2">A</text>
<text x="133.6" y="47.9">1</text>
<text x="148.3" y="47.9">2</text>
<text x="211.3" y="53.6" transform="rotate(-90 211.3 53.6)">8</text>
<text x="33.3" y="59.4">2</text>
<text x="58.5" y="59.4">2</text>
<text x="203.8" y="59.4">2</text>
<text x="349.3" y="57.2" transform="rotate(-90 349.3 57.2)">3</text>
<text x="363.8" y="57.2" transform="rotate(-90 363.8 57.2)">5</text>
<text x="33.3" y="63.1">1</text>
<text x="133.8" y="63.1">3</text>
<text x="225.6" y="63.1">1</text>
<text x="133.8" y="70.3">1</text>
<text x="133.8" y="66.7">2</text>
<text x="203.8" y="66.7">3</text>
<text x="338.2" y="70.3">2</text>
<text x="345.2" y="71.8">IN</text>
<text x="350.8" y="67.3" transform="rotate(-90 350.8 67.3)">C1-</text>
<text x="363" y="71.8">OUT</text>
<text x="365.2" y="68" transform="rotate(-90 365.2 68)">C1+</text>
<text x="374.5" y="70.3">1</text>
<text x="211.3" y="75.4" transform="rotate(-90 211.3 75.4)">4</text>
<text x="358" y="75.6" transform="rotate(-90 358 75.6)">GND</text>
<text x="356.6" y="82.7" transform="rotate(-90 356.6 82.7)">4</text>
<text x="10.7" y="108">B</text>
<text x="419.1" y="108">B</text>
<text x="32.6" y="124.6">1</text>
<text x="32.6" y="121">2</text>
<text x="70" y="121">1</text>
<text x="77.1" y="122.4">RFBA</text>
<text x="102.5" y="122.4">CLK</text>
<text x="113.6" y="121">16</text>
<text x="195.1" y="124.6">6</text>
<text x="77.1" y="129.7">VREFA</text>
<text x="100.4" y="129.7">LDAC</text>
<text x="113.6" y="128.2">15</text>
<text x="195.1" y="131.9">5</text>
<text x="217" y="128.2">7</text>
<text x="70" y="135.5">3</text>
<text x="77.1" y="136.9">IOUTA</text>
<text x="101.9" y="136.9">MSB</text>
<text x="113.6" y="135.5">14</text>
<text x="285.6" y="135.5">3</text>
<text x="70" y="142.7">4</text>
<text x="113.6" y="142.7">13</text>
<text x="285.6" y="142.7">1</text>
<text x="285.6" y="139.1">2</text>
<text x="338.2" y="142.7">6</text>
<text x="70" y="150">5</text>
<text x="77.1" y="144.2">AGNDA</text>
<text x="102" y="144.2">VDD</text>
<text x="113.6" y="150">12</text>
<text x="338.2" y="150">5</text>
<text x="360.1" y="146.3">7</text>
<text x="77.1" y="151.4">AGNDB</text>
<text x="99.6" y="151.4">DGND</text>
<text x="70" y="157.2">6</text>
<text x="77.1" y="158.7">IOUTB</text>
<text x="104.1" y="158.7">CS</text>
<text x="113.6" y="157.2">11</text>
<text x="32.6" y="164.5">2</text>
<text x="70" y="164.5">7</text>
<text x="77.1" y="165.9">VREFB</text>
<text x="104.1" y="165.9">RS</text>
<text x="113.6" y="164.5">10</text>
<text x="202.6" y="162.2" transform="rotate(-90 202.6 162.2)">8</text>
<text x="32.6" y="168.1">1</text>
<text x="77.1" y="173.1">RREFB</text>
<text x="103.3" y="173.1">SDI</text>
<text x="113.6" y="171.7">9</text>
<text x="195.1" y="168.1">2</text>
<text x="217" y="171.7">1</text>
<text x="10.6" y="176.8">C</text>
<text x="195.1" y="175.3">3</text>
<text x="419" y="176.8">C</text>
<text x="202.6" y="184.1" transform="rotate(-90 202.6 184.1)">4</text>
<text x="284.7" y="208.6">2</text>
<text x="284.7" y="205">1</text>
<text x="291.8" y="206.5">+3.3V</text>
<text x="307.7" y="206.5">VBUS</text>
<text x="321" y="205">11</text>
<text x="321" y="208.6">12</text>
<text x="359.4" y="208.6">22</text>
<text x="368" y="206.5">PF2</text>
<text x="385.4" y="206.5">GND</text>
<text x="397.3" y="208.6">32 LDAC</text>
<text x="397.3" y="205">31</text>
<text x="93.9" y="211.5">1</text>
<text x="93.9" y="215.2">2</text>
<text x="100.9" y="213">ShutDown</text>
<text x="120.2" y="213">Vo-</text>
<text x="130.2" y="211.5">8</text>
<text x="130.2" y="215.2">7</text>
<text x="153.9" y="211.5">1</text>
<text x="153.9" y="215.2">2</text>
<text x="284.7" y="215.9">4</text>
<text x="284.7" y="212.3">3</text>
<text x="291.8" y="213.7">PB0</text>
<text x="291.8" y="210.1">PB5</text>
<text x="309.2" y="210.1">GND</text>
<text x="310" y="213.7">PD0</text>
<text x="321" y="212.3">13</text>
<text x="321" y="215.9">14</text>
<text x="359.4" y="215.9">24</text>
<text x="359.4" y="212.3">23</text>
<text x="368" y="213.7">PB3</text>
<text x="368" y="210.1">PF3</text>
<text x="386.4" y="210.1">PB2</text>
<text x="386.4" y="213.7">PE0</text>
<text x="397.3" y="212.3">33</text>
<text x="397.3" y="215.9">34</text>
<text x="93.9" y="218.8">3</text>
<text x="100.9" y="216.6">NC</text>
<text x="100.9" y="220.2">IN+</text>
<text x="118.3" y="216.6">GND</text>
<text x="118.6" y="220.2">VDD</text>
<text x="130.2" y="218.8">6</text>
<text x="284.7" y="219.5">5</text>
<text x="291.8" y="220.9">PE4</text>
<text x="291.8" y="217.3">PB1</text>
<text x="310" y="217.3">PD1</text>
<text x="310" y="220.9">PD2</text>
<text x="321" y="219.5">15 GPIO_ADC</text>
<text x="359.4" y="219.5">25</text>
<text x="368" y="220.9">PC5</text>
<text x="368" y="217.3">PC4</text>
<text x="386.1" y="220.9">RST</text>
<text x="386.5" y="217.3">PF0</text>
<text x="397.3" y="219.5">35</text>
<text x="93.9" y="222.4">4</text>
<text x="100.9" y="223.8">IN-</text>
<text x="113.7" y="224.1" transform="rotate(-90 113.7 224.1)">PPad</text>
<text x="119.5" y="223.8">Vo+</text>
<text x="130.2" y="222.4">5</text>
<text x="284.7" y="226.7">7</text>
<text x="284.7" y="223.1">6</text>
<text x="291.8" y="224.6">PE5</text>
<text x="310" y="224.6">PD3</text>
<text x="321" y="223.1">16</text>
<text x="321" y="226.7">17</text>
<text x="359.4" y="226.7">27</text>
<text x="359.4" y="223.1">26</text>
<text x="368" y="224.6">PC6</text>
<text x="386.4" y="224.6">PB7</text>
<text x="397.3" y="223.1">36</text>
<text x="397.3" y="226.7">37</text>
<text x="32.6" y="233.3">2</text>
<text x="32.6" y="229.6">3</text>
<text x="112.2" y="231.1" transform="rotate(-90 112.2 231.1)">9</text>
<text x="284.7" y="234">9</text>
<text x="284.7" y="230.4">8</text>
<text x="291.8" y="231.8">PA5</text>
<text x="291.8" y="228.2">PB4</text>
<text x="310.1" y="228.2">PE1</text>
<text x="310.1" y="231.8">PE2</text>
<text x="321" y="230.4">18</text>
<text x="321" y="234">19</text>
<text x="359.4" y="234">29</text>
<text x="359.4" y="230.4">28</text>
<text x="368" y="231.8">PD6</text>
<text x="368" y="228.2">PC7</text>
<text x="386.4" y="228.2">PB6</text>
<text x="386.4" y="231.8">PA4</text>
<text x="397.3" y="230.4">38</text>
<text x="397.3" y="234">39</text>
<text x="32.6" y="236.9">1</text>
<text x="283.1" y="237.6">10</text>
<text x="291.8" y="239.1">PA7</text>
<text x="291.8" y="235.4">PA6</text>
<text x="310.1" y="235.4">PE3</text>
<text x="310.3" y="239.1">PF1</text>
<text x="321" y="237.6">20 SDIN</text>
<text x="359.4" y="237.6">30</text>
<text x="368" y="239.1">PF4</text>
<text x="368" y="235.4">PD7</text>
<text x="386.4" y="235.4">PA3</text>
<text x="386.4" y="239.1">PA2</text>
<text x="397.3" y="237.6">40</text>
<text x="10.6" y="245.6">D</text>
<text x="419" y="245.6">D</text>
<text x="59.2" y="274.7">1</text>
<text x="163.1" y="274.7">2</text>
<text x="267" y="274.7">3</text>
<text x="370.9" y="274.7">4</text>
</g>
<g font-size="2.9" fill="#800000">
<text x="49.5" y="34.1">+5V</text>
<text x="326.5" y="32.3">VCC</text>
<text x="383.2" y="32.3">GND</text>
<text x="117.7" y="40.6">VCC</text>
<text x="251.7" y="38.1">GND</text>
<text x="209.3" y="45">+5V</text>
<text x="176.1" y="51.8">GND</text>
<text x="157.3" y="58.4">GND</text>
<text x="219.5" y="55.5">GND</text>
<text x="48.9" y="77.2">GND</text>
<text x="317.9" y="72.1">+5V</text>
<text x="394.1" y="72.1">-5V</text>
<text x="194.2" y="84.4">GND</text>
<text x="209.6" y="84.4">-5V</text>
<text x="225.3" y="87.3">GND</text>
<text x="332.3" y="88.1">GND</text>
<text x="375.6" y="88.1">GND</text>
<text x="353.9" y="91.7">GND</text>
<text x="138.7" y="131.9">VCC</text>
<text x="185.5" y="142.4">GND</text>
<text x="41" y="156.8">GND</text>
<text x="138.5" y="156.8">GND</text>
<text x="193.6" y="159">+5V</text>
<text x="218.4" y="159">GND</text>
<text x="307.6" y="156.8">+5V</text>
<text x="328.7" y="176.4">GND</text>
<text x="185.5" y="185.8">GND</text>
<text x="194.4" y="188">-5V</text>
<text x="210.8" y="193.1">GND</text>
<text x="278.9" y="201.4">VCC</text>
<text x="322.7" y="201.4">+5V</text>
<text x="398.4" y="201.4">GND</text>
<text x="62.8" y="213.3">+5V</text>
<text x="329.7" y="210.4">GND</text>
<text x="50.7" y="220.6">GND</text>
<text x="138.9" y="217">GND</text>
<text x="143.2" y="220.6">+5V</text>
<text x="135.6" y="241.6">GND</text>
</g>
<text font-size="2.6" x="380.3" y="269.5">?Texas Instruments</text>
<text font-size="2.6" fill="#000080" x="405.6" y="269.5">CopyrightYear</text>
</svg>
